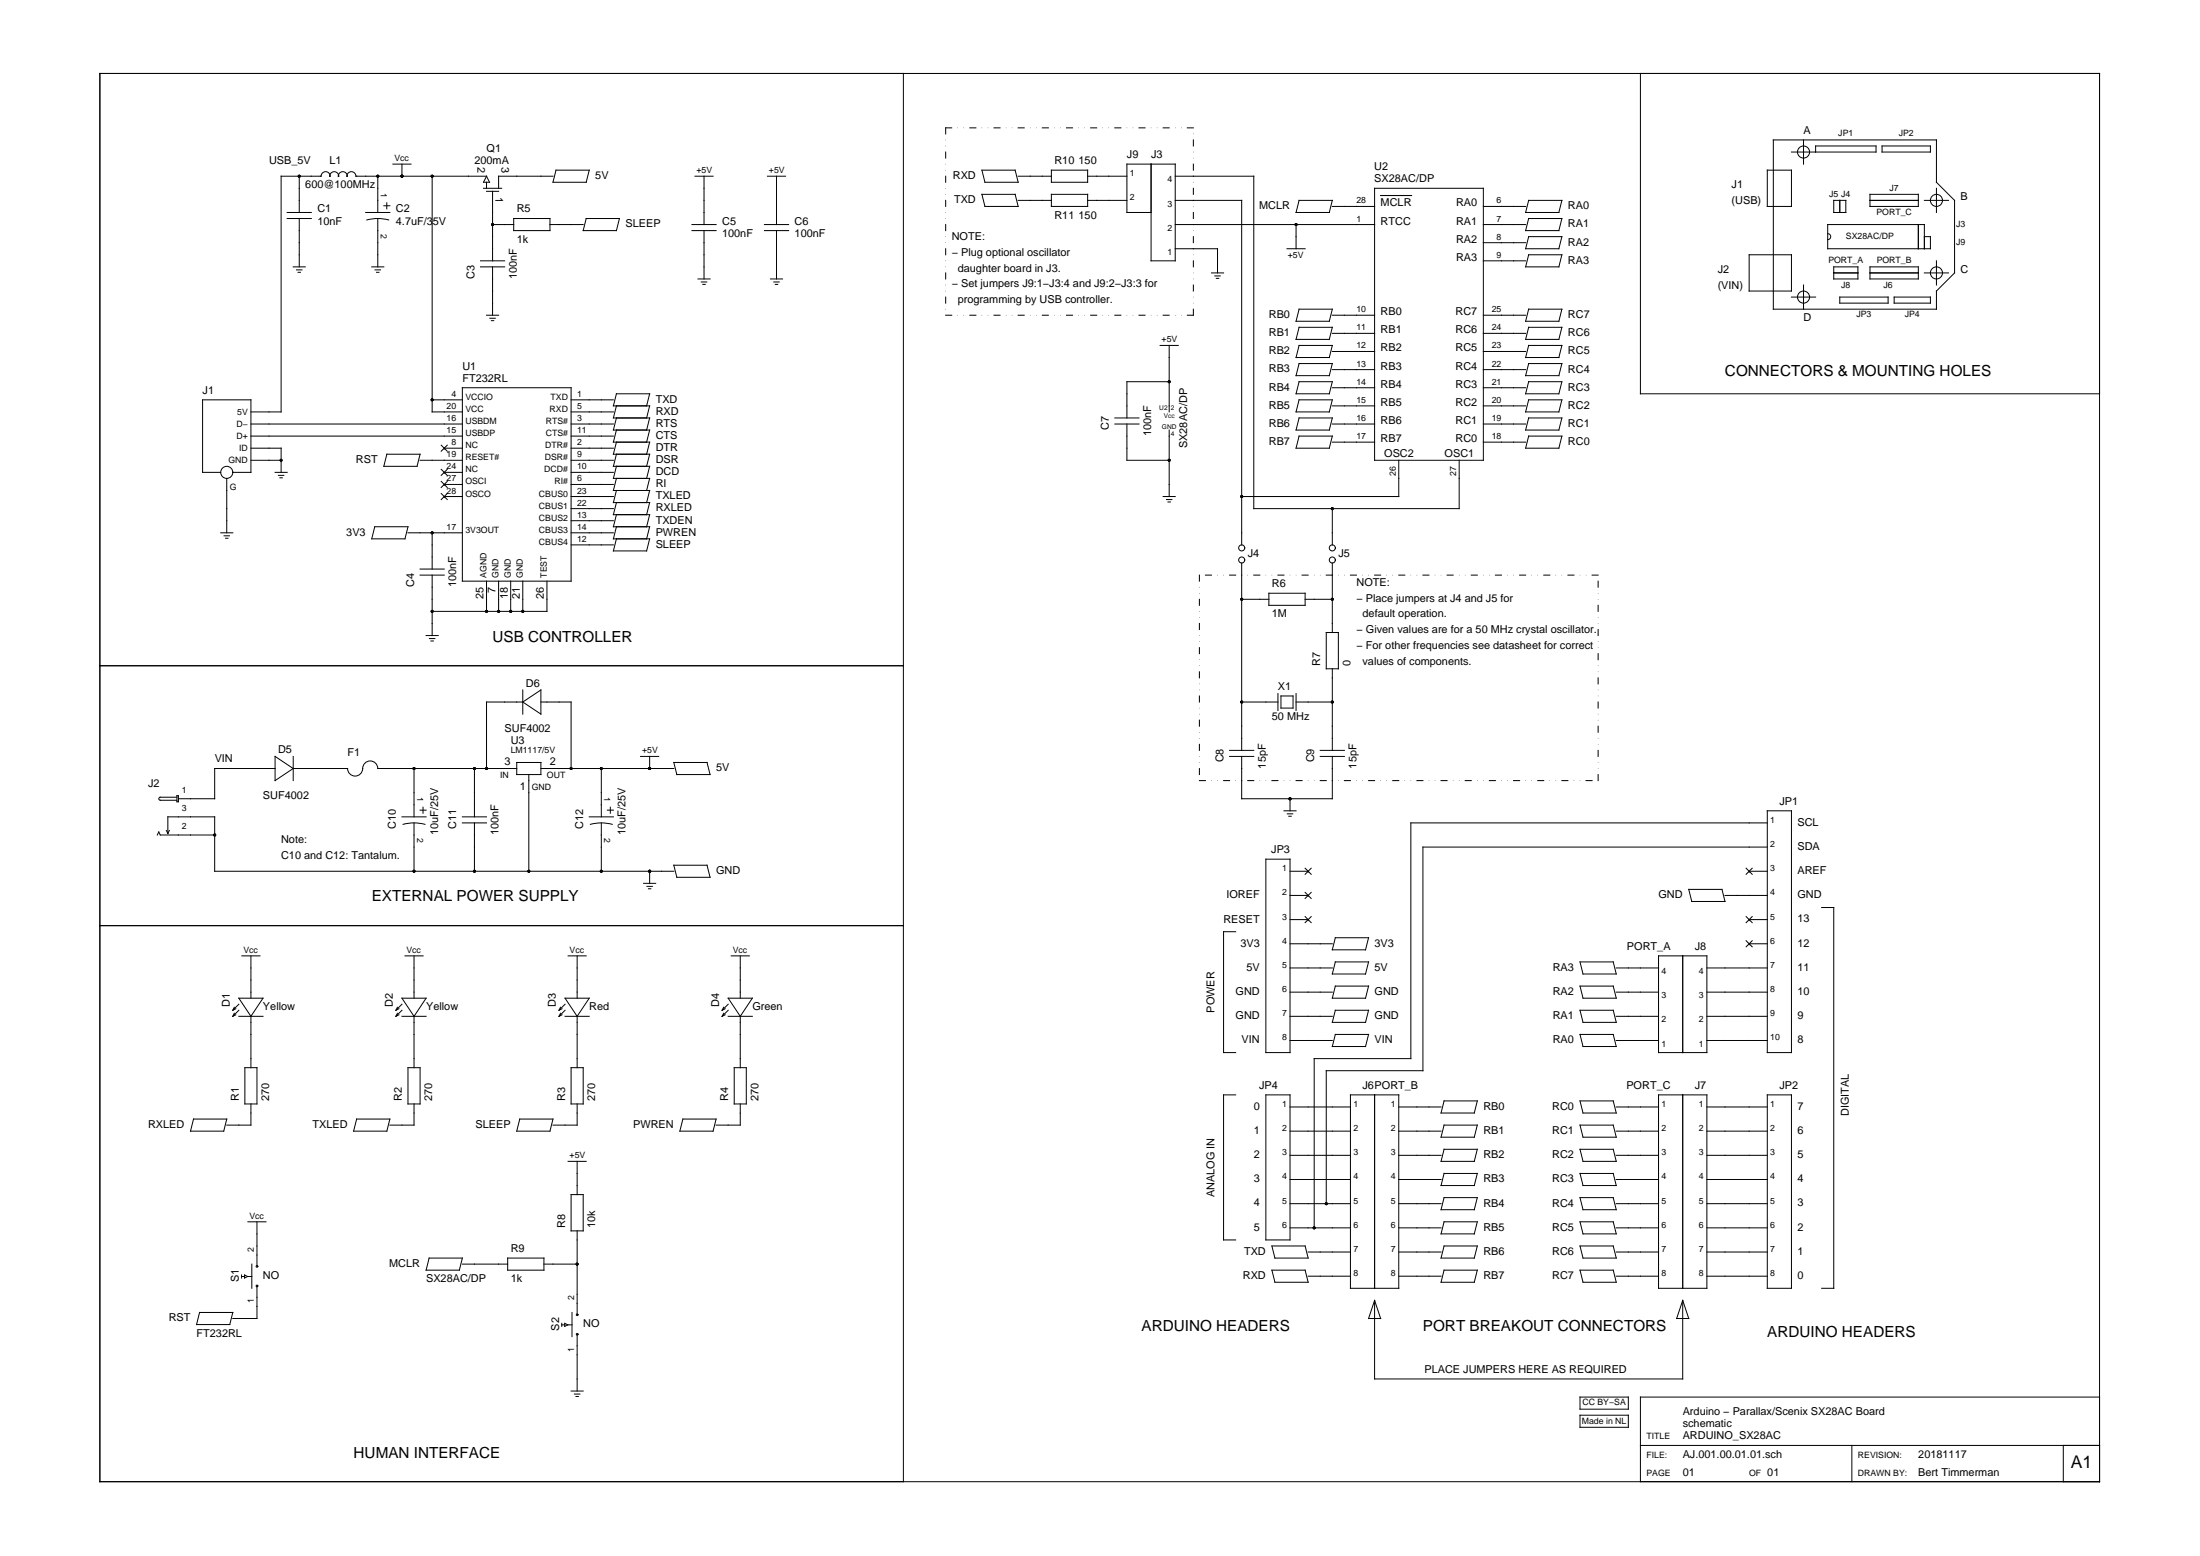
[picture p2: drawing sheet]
<svg xmlns="http://www.w3.org/2000/svg" width="420mm" height="297mm" viewBox="0 0 420 297" stroke-linecap="round" stroke-linejoin="round" font-family="sans-serif">
<g fill="none" stroke="#000" stroke-width=".19">
<path d="M19.1 14h381.9v268.9h-381.9zM172.5 14v268.9M313.3 14v61.2h87.7M57.2 33.6v7M72.1 33.6v7M73.3 39.3h1.2M73.9 38.7v1.2M75 31.3h3.5M76.8 31.3v2.3M82.5 33.6v45h5.8M92.3 35.9h3.5M92.9 33.6h-24.9a.84 .84 0 0 0-.9-.8 .84 .84 0 0 0-.8 .9 .82 .82 0 0 0-.8-.9 .82 .82 0 0 0-.9 .9 .82 .82 0 0 0-.8-.9 .82 .82 0 0 0-.8 .9 .84 .84 0 0 0-.8-.9 .84 .84 0 0 0-.9 .8h-7.6v45h-5.8"/>
<path d="M92.9 34.8v1.1M92.9 36.5h2.3M92.9 33.6l.6 1.2h-1.2zM94.1 36.5v13.3M105.6 33.6h-10.4v2.3M106.2 32.5h6.3l-.5 2.3h-6.4zM132.7 33.6h3.5M134.5 33.6v9.3M146.6 33.6h3.4M148.3 33.6v9.3M180.6 29v1.2M180.6 33.6v1.2"/>
<path d="M180.6 38.3v1.1M181.8 24.4h-1.2v1.2M185.2 24.4h1.2M187.5 37.1h6.4l.5 2.3h-6.3zM187.5 32.5h6.4l.5 2.3h-6.3zM189.8 24.4h1.2M194.4 38.3h6.4M194.4 33.6h6.4M194.4 24.4h1.2M199.1 24.4h1.1M200.8 37.1h6.9v2.3h-6.9zM200.8 32.5h6.9v2.3h-6.9z"/>
<path d="M203.7 24.4h1.1M207.7 38.3h7.5M207.7 33.6h7.5M208.3 24.4h1.1M212.9 24.4h1.2M217.5 24.4h1.2M219.8 31.3v18.5h4.6v-18.5h-9.2v9.3h4.6M222.1 24.4h1.2M224.4 33.6h15v63.5h39.3v-9.2M224.4 38.3h12.7v65.7M226.8 24.4h1.1M227.9 26.7v1.2"/>
<path d="M227.9 31.3v1.2M227.9 35.9v1.2M248.1 38.3h6.3l-.5 2.3h-6.4zM254.4 39.4h8.1M262.5 35.9h20.8v52h-20.8zM283.3 39.4h8.1M291.9 38.3h6.4l-.6 2.3h-6.3zM337.5 32.5h4.6v6.9h-4.6zM338.7 26.7h31.1v8.1l3.5 3.5v13.8l-3.5 3.5v3.4h-31.1zM342.1 29h16.2v-1.1h-11.6v1.1M344.4 26.7v4.6M350.2 38.3h2.3v2.3h-2.3z"/>
<path d="M351.4 38.3v2.3M357.1 37.1h9.3v2.3h-9.3zM357.1 38.3h9.3M359.4 27.9h9.3v1.1h-9.3zM367.5 38.3h4.6M369.8 35.9v4.7M54.8 40.6h4.7M54.8 41.7h4.7M56 50.9h2.3M56.6 51.5h1.1M56.9 52h.5M57.2 41.7v9.2"/>
<path d="M69.8 40.6h4.7M70.1 42a8.1 8.1 0 0 1 4.1 0M71 50.9h2.3M71.6 51.5h1.1M71.9 52h.5M72.1 41.7v9.2M91.8 49.8h4.6M91.8 50.9h4.6M94.1 42.9h4M94.1 50.9v9.3M98.1 41.7h6.9v2.3h-6.9zM105 42.9h6.4"/>
<path d="M112 41.7h6.3l-.6 2.3h-6.3zM132.1 42.9h4.7M132.1 44h4.7M133.3 53.3h2.3M133.9 53.8h1.1M134.2 54.3h.5M134.5 44v9.3M146 42.9h4.6M146 44h4.6M147.1 53.3h2.4M147.8 53.8h1M148.1 54.3h.4"/>
<path d="M148.3 44v9.3M180.6 42.9v1.1M180.6 47.5v1.1M180.6 52.1v1.2M180.6 56.7v1.2M224.4 42.9h38.1M224.4 47.5h8.1v4.6M227.9 59v1.2h-1.1M227.9 40.6v1.1M227.9 45.2v1.1M227.9 49.8v1.1M227.9 54.4v1.2"/>
<path d="M231.4 52.1h2.3M232 52.7h1M232.3 53.1h.5M245.8 47.5h3.5M247.5 42.9v4.6M248.1 59h6.3l-.5 2.3h-6.4zM283.3 42.9h8.1M283.3 46.3h8.1M283.3 49.8h8.1M291.9 45.2h6.4l-.6 2.3h-6.3zM291.9 41.7h6.4l-.6 2.3h-6.3zM291.9 48.6h6.4l-.6 2.3h-6.3z"/>
<path d="M291.9 59h6.4l-.6 2.3h-6.3zM334.1 48.6h8v7h-8zM342.1 56.7h4.6M344.4 54.4v4.6M349.1 44.6a.58 .58 0 0 1 .5 .6 .58 .58 0 0 1-.5 .6M350.2 52.1h4.6M350.2 50.9h4.6v2.4h-4.6zM351.4 56.7h9.2v1.2h-9.2zM357.1 52.1h9.3M357.1 50.9h9.3v2.4h-9.3zM361.7 56.7h7v1.2h-7zM366.4 42.9v4.6"/>
<path d="M367.5 45.2h1.2v2.3h-19.6v-4.6h18.4v4.6M367.5 52.1h4.6M369.8 49.8v4.6M82.5 76.3h5.8M88.3 74h20.8v36.9h-20.8zM92.9 60.2h2.3M93.6 60.8h1M93.8 61.2h.5M109.1 78.6h8M109.1 76.3h8M117.7 77.5l-.6 2.3h7l-.6 2.3M117.7 79.8l-.6 2.3h7l-.6 2.3"/>
<path d="M123.5 77.5l.6-2.3h-6.4l-.6 2.3h7l-.6 2.3M180.6 60.2h1.2M185.2 60.2h1.2M189.8 60.2h1.2M194.4 60.2h1.2M199.1 60.2h1.1M203.7 60.2h1.1M208.3 60.2h1.1M212.9 79.8h4.6M212.9 60.2h1.2M217.5 60.2h1.2M221.6 65.9h3.4"/>
<path d="M222.1 60.2h1.2M223.3 72.9h-8.1v6.9M223.3 65.9v12.7M248.1 79.8h6.3l-.5 2.3h-6.4zM248.1 65.9h6.3l-.5 2.4h-6.4zM248.1 72.9h6.3l-.5 2.3h-6.4zM248.1 76.3h6.3l-.5 2.3h-6.4zM248.1 62.5h6.3l-.5 2.3h-6.4zM248.1 69.4h6.3l-.5 2.3h-6.4zM254.4 60.2h8.1M254.4 63.6h8.1M254.4 67.1h8.1"/>
<path d="M254.4 70.6h8.1M254.4 74h8.1M254.4 77.5h8.1M283.3 60.2h8.1M283.3 63.6h8.1M283.3 67.1h8.1M283.3 70.6h8.1M283.3 74h8.1M283.3 77.5h8.1M291.9 79.8h6.4l-.6 2.3h-6.3zM291.9 65.9h6.4l-.6 2.4h-6.3zM291.9 72.9h6.4l-.6 2.3h-6.3z"/>
<path d="M291.9 76.3h6.4l-.6 2.3h-6.3zM291.9 62.5h6.4l-.6 2.3h-6.3zM291.9 69.4h6.4l-.6 2.3h-6.3zM42.2 90.2h-3.5v-13.9h9.2v13.9h-3.4M43.3 91.3v10.4M47.9 80.9h40.4M47.9 87.9h5.8M47.9 85.6h5.8v4.6M47.9 83.3h40.4M52.5 90.2h2.3M53.2 90.8h1M53.5 91.2h.4"/>
<path d="M73.9 86.7h6.3l-.6 2.3h-6.3zM80.2 87.9h8.1M84.3 85l1.1 1.1M84.3 89.6l1.1 1.2M84.3 91.9l1.1 1.2M84.3 94.2l1.1 1.2M84.8 85.6h.1M84.8 90.2h.1M84.8 92.5h.1M84.8 94.8h.1M84.8 94.8h3.5M84.8 85.6h3.5"/>
<path d="M84.8 90.2h3.5M84.8 92.5h3.5M85.4 85l-1.1 1.1M85.4 89.6l-1.1 1.2M85.4 91.9l-1.1 1.2M85.4 94.2l-1.1 1.2M109.1 80.9h8M109.1 87.9h8M109.1 94.8h8M109.1 97.1h8M109.1 85.6h8M109.1 83.3h8"/>
<path d="M109.1 90.2h8M109.1 99.4h8M109.1 92.5h8M117.7 82.1l-.6 2.3h7l-.6 2.3M117.7 98.3l-.6 2.3h7l-.6 2.3M117.7 84.4l-.6 2.3h7l-.6 2.3M117.7 86.7l-.6 2.3h7l-.6 2.3M117.7 89l-.6 2.3h7l-.6 2.3M117.7 91.3l-.6 2.3h7l-.6 2.3M117.7 93.6l-.6 2.3h7l-.6 2.4M117.7 95.9l-.6 2.4h7l-.6 2.3M212.9 80.9h4.6"/>
<path d="M215.2 80.9v7h8.1M222.1 94.8h2.3M222.8 95.4h1M223.1 95.8h.4M223.3 82.1v12.7M248.1 83.3h6.3l-.5 2.3h-6.4zM254.4 80.9h8.1M254.4 84.4h8.1M254.4 97.1v6.9M267.1 87.9v6.9h-30M283.3 80.9h8.1M283.3 84.4h8.1"/>
<path d="M291.9 83.3h6.4l-.6 2.3h-6.3zM42.2 101.7h2.3M42.8 102.3h1M43.1 102.7h.4M71.6 100.6h6.3l-.6 2.3h-6.3zM77.9 101.7h10.4M80.2 109.8h4.6M80.2 108.6h4.6M82.5 101.7v6.9M82.5 109.8v11.5M92.9 110.9v5.8M95.2 110.9v5.8"/>
<path d="M97.5 110.9v5.8M99.8 110.9v5.8M104.5 110.9v5.8h-22M109.1 101.7h8M109.1 104h8M117.7 100.6l-.6 2.3h7l-.6 2.3h-6.4l.6-2.3M229.1 109.8v1.1M229.1 114.4v1.2M229.1 119v1.2M230.2 109.8h1.2M234.8 109.8h1.2M237.1 107.5v35.7"/>
<path d="M237.1 114.4h5.2M239.4 109.8h1.2M242.3 113.2h7v2.4h-7zM244.1 109.8h1.1M248.7 109.8h1.1M249.3 114.4h5.1M253.3 109.8h1.1M254.4 107.5v13.2M257.9 109.8h1.2M262.5 109.8h1.2M267.1 109.8h1.2M271.8 109.8h1.1"/>
<path d="M276.4 109.8h1.1M281 109.8h1.1M285.6 109.8h1.2M290.2 109.8h1.2M294.8 109.8h1.2M299.4 109.8h1.2M304.1 109.8h1.1M305.2 110.9v1.2M305.2 115.6v1.1M19.1 127.1h153.4M81.4 121.3h2.3M82 121.9h1.1"/>
<path d="M82.3 122.4h.5M99.8 134h-6.9v12.7M99.8 131.7v4.6M99.8 134l3.5-2.3v4.6zM103.3 134h5.8v12.7M229.1 123.6v1.2M229.1 128.2v1.2M229.1 132.9v1.1M229.1 137.5v1.1M237.1 134h7M244.1 132.4v3.2M244.6 132.9h2.3v2.3h-2.3z"/>
<path d="M247.5 132.4v3.2M247.5 134h6.9M253.3 120.7h2.3v7h-2.3zM254.4 127.7v15.5M305.2 120.2v1.1M305.2 124.8v1.1M305.2 129.4v1.2M305.2 134v1.2M305.2 138.6v1.2M30 159.4l.3-.6 .3 .6h10.4M31.8 158.5l.3 .6M32.1 159.1v-3.2h8.9v10.4h87.7"/>
<path d="M32.3 158.5l-.2 .6M33.8 152.2h-3.2a.29 .29 0 0 0-.3 .3 .29 .29 0 0 0 .3 .3h3.2M33.8 151.9h.3v1.2h-.3zM52.5 146.7h-11.5v5.8h-6.9M52.5 144.4l3.5 2.3-3.5 2.3zM56 146.7h10.4a1.44 1.44 0 0 0 1.4 1.5 1.44 1.44 0 0 0 1.5-1.5 1.44 1.44 0 0 1 1.4-1.4 1.44 1.44 0 0 1 1.4 1.4h26.6M56 144.4v4.6M76.8 155.9h4.6M77 157.4a8.1 8.1 0 0 1 4.2 0M79.1 146.7v9.2M79.1 157.1v9.2M80.2 154.7h1.2"/>
<path d="M80.8 154.1v1.1M88.3 155.9h4.6M88.3 157.1h4.6M90.6 146.7v9.2M90.6 157.1v9.2M98.7 145.6h4.6v2.3h-4.6zM101 147.9v18.4M103.3 146.7h25.4M112.5 155.9h4.6M112.7 157.4a8.1 8.1 0 0 1 4.2 0M114.8 146.7v9.2M114.8 157.1v9.2"/>
<path d="M116 154.7h1.1M116.6 154.1v1.1M122.3 144.4h3.5M124.1 144.4v2.3M128.7 145.6h6.3l.6 2.3h-6.3zM229.1 149h1.1M229.1 142.1v1.1M229.1 146.7v1.2M233.7 149h1.1M234.8 144.4h4.6M234.8 143.2h4.6M237.1 144.4v8.1h17.3v-8.1"/>
<path d="M238.3 149h1.1M242.9 149h1.2M245.2 154.8h2.3M245.9 155.4h1M246.1 155.8h.5M246.4 152.5v2.3M247.5 149h1.2M252.1 144.4h4.7M252.1 143.2h4.7M252.1 149h1.2M256.8 149h1.1M261.4 149h1.1"/>
<path d="M266 149h1.1M270.6 149h1.2M275.2 149h1.2M279.8 149h1.2M284.4 149h1.2M289.1 149h1.1M293.7 149h1.1M298.3 149h1.1M302.9 149h1.2M305.2 143.2v1.2M305.2 147.9v1.1M337.5 154.8h4.6v46.1h-4.6z"/>
<path d="M337.5 157.1h-68.1v45h-18.4v32.3M19.1 176.7h153.4M122.9 168.6h2.3M123.5 169.2h1.1M123.8 169.7h.5M124.1 166.3v2.3M128.7 165.2h6.3l.6 2.3h-6.3zM236 177.9h-2.3v23h2.3M241.8 164h4.6v36.9h-4.6zM246.4 166.3h3.4M246.4 170.9h3.4M246.4 175.6h3.4"/>
<path d="M249.3 165.7l1.1 1.2M249.3 170.4l1.1 1.1M249.3 175l1.1 1.1M249.8 166.3h.1M249.8 170.9h.1M249.8 175.6h.1M250.4 165.7l-1.1 1.2M250.4 170.4l-1.1 1.1M250.4 175l-1.1 1.1M255 179h6.4l-.6 2.3h-6.4zM322.5 169.8h6.4l.5 2.3h-6.3zM329.4 170.9h8.1"/>
<path d="M333.5 165.7l1.1 1.2M333.5 175l1.1 1.1M333.5 179.6l1.1 1.1M334.1 166.3h.1M334.1 175.6h.1M334.1 166.3h3.4M334.1 175.6h3.4M334.6 165.7l-1.1 1.2M334.6 175l-1.1 1.1M334.6 179.6l-1.1 1.1M337.5 161.7h-65.7v42.7h-18.5v25.4M347.9 173.2h2.3v72.7h-2.3"/>
<path d="M44.7 193.4l-.2 .6M44.7 192.3l-.2 .6M45 193.7l-.5 .3M45 192.6l-.5 .3M45.6 190.6h4.6l-2.3 3.4zM45.6 194h4.6M45.6 191.7l-1.1 1.2M45.6 192.9l-1.1 1.1M46.2 182.5h3.5M47.9 182.5v8.1M47.9 194v9.8M75.9 193.4l-.3 .6"/>
<path d="M75.9 192.3l-.3 .6M76.2 193.7l-.6 .3M76.2 192.6l-.6 .3M76.8 190.6h4.6l-2.3 3.4zM76.8 194h4.6M76.8 191.7l-1.2 1.2M76.8 192.9l-1.2 1.1M77.3 182.5h3.5M79.1 182.5v8.1M79.1 194v9.8M107.1 193.4l-.3 .6M107.1 192.3l-.3 .6"/>
<path d="M107.3 193.7l-.5 .3M107.3 192.6l-.5 .3M107.9 190.6h4.6l-2.3 3.4zM107.9 194h4.6M107.9 191.7l-1.1 1.2M107.9 192.9l-1.1 1.1M108.5 182.5h3.5M110.2 182.5v8.1M110.2 194v9.8M138.2 193.4l-.3 .6M138.2 192.3l-.3 .6M138.5 193.7l-.6 .3"/>
<path d="M138.5 192.6l-.6 .3M139.1 190.6h4.6l-2.3 3.4zM139.1 194h4.6M139.1 191.7l-1.2 1.2M139.1 192.9l-1.2 1.1M139.6 182.5h3.5M141.4 182.5v8.1M141.4 194v9.8M246.4 194h8M246.4 180.2h8M246.4 184.8h8M246.4 189.4h8"/>
<path d="M246.4 198.6h8M255 188.2h6.4l-.6 2.4h-6.4zM255 192.9h6.4l-.6 2.3h-6.4zM255 197.5h6.4l-.6 2.3h-6.4zM255 183.6h6.4l-.6 2.3h-6.4zM301.8 188.2h6.3l.6 2.4h-6.4zM301.8 192.9h6.3l.6 2.3h-6.4zM301.8 197.5h6.3l.6 2.3h-6.4zM301.8 183.6h6.3l.6 2.3h-6.4zM308.7 194h8.1M308.7 184.8h8.1M308.7 189.4h8.1"/>
<path d="M308.7 198.6h8.1M316.8 182.5h9.2v18.4h-9.2zM321.4 182.5v18.4M326 194h11.5M326 184.8h11.5M326 189.4h11.5M326 198.6h11.5M334.1 180.2h.1M334.1 180.2h3.4M37 213.6h6.3l-.6 2.3h-6.3zM46.8 203.8h2.3v6.9h-2.3zM47.9 210.7v4.1h-4.6"/>
<path d="M68.1 213.6h6.4l-.6 2.3h-6.4zM77.9 203.8h2.3v6.9h-2.3zM79.1 210.7v4.1h-4.6M99.3 213.6h6.3l-.6 2.3h-6.3zM109.1 203.8h2.3v6.9h-2.3zM110.2 210.7v4.1h-4.6M130.4 213.6h6.4l-.6 2.3h-6.4zM140.2 203.8h2.3v6.9h-2.3zM141.4 210.7v4.1h-4.6M236 209h-2.3v27.7h2.3M241.8 209h4.6v27.7h-4.6zM246.4 215.9h11.5"/>
<path d="M246.4 211.3h11.5M257.9 209h9.2v36.9h-9.2zM262.5 209v36.9M267.1 215.9h8.1M267.1 211.3h8.1M275.8 219.4h6.3l-.5 2.3h-6.4zM275.8 214.8h6.3l-.5 2.3h-6.4zM275.8 210.2h6.3l-.5 2.3h-6.4zM301.8 219.4h6.3l.6 2.3h-6.4zM301.8 214.8h6.3l.6 2.3h-6.4zM301.8 210.2h6.3l.6 2.3h-6.4zM308.7 215.9h8.1"/>
<path d="M308.7 211.3h8.1M316.8 209h9.2v36.9h-9.2zM321.4 209v36.9M326 215.9h11.5M326 211.3h11.5M337.5 209h4.6v36.9h-4.6zM47.3 233.2h3.5M49.1 233.2v8.4M108.5 221.7h3.5M109.1 228.1h2.3v6.9h-2.3zM110.2 221.7v6.4M110.2 235v15.8"/>
<path d="M242.9 237.9h6.4l.5 2.3h-6.3zM246.4 220.6h11.5M246.4 225.2h11.5M246.4 229.8h11.5M246.4 234.4h11.5M249.8 239h8.1M267.1 220.6h8.1M267.1 225.2h8.1M267.1 229.8h8.1M267.1 234.4h8.1M267.1 239h8.1M275.8 233.2h6.3l-.5 2.3h-6.4z"/>
<path d="M275.8 224h6.3l-.5 2.3h-6.4zM275.8 237.9h6.3l-.5 2.3h-6.4zM275.8 228.6h6.3l-.5 2.3h-6.4zM301.8 233.2h6.3l.6 2.3h-6.4zM301.8 224h6.3l.6 2.3h-6.4zM301.8 237.9h6.3l.6 2.3h-6.4zM301.8 228.6h6.3l.6 2.3h-6.4zM308.7 220.6h8.1M308.7 225.2h8.1M308.7 229.8h8.1M308.7 234.4h8.1M308.7 239h8.1"/>
<path d="M326 220.6h11.5M326 225.2h11.5M326 229.8h11.5M326 234.4h11.5M326 239h11.5M38.1 250.5h6.4l-.6 2.4h-6.4zM46.1 243.4v.6M46.1 243.7h.6M46.7 243.4l.6 .3-.6 .3zM47.3 243.7h.8M48.1 241.3v4.6M49.1 245.6v6.1h-4.6"/>
<path d="M82 240.2h6.3l-.6 2.3h-6.3zM88.3 241.3h8.7M97 240.2h6.9v2.3h-6.9zM103.9 241.3h6.3M107.3 252.6v.6M107.3 252.9h.6M107.9 252.6l.5 .3-.5 .3zM108.4 252.9h.8M109.2 250.5v4.7M110.2 254.9v10.6M242.9 242.5h6.4l.5 2.3h-6.3zM249.8 243.6h8.1"/>
<path d="M262.5 248.2v15h58.9v-15M262.5 248.2l1.2 3.5h-2.3zM267.1 243.6h8.1M275.8 242.5h6.3l-.5 2.3h-6.4zM301.8 242.5h6.3l.6 2.3h-6.4zM308.7 243.6h8.1M321.4 248.2l1.1 3.5h-2.3zM326 243.6h11.5M109.1 265.5h2.3M109.7 266.1h1M110 266.6h.5M301.8 266.7h9.2v2.3h-9.2z"/>
<path d="M301.8 270.2h9.2v2.3h-9.2zM313.3 275.9h87.7M353.7 275.9v7M394.1 275.9v7M401 266.7h-87.7v16.2"/>
<circle cx="344.4" cy="29" r="1.15"/>
<circle cx="369.8" cy="38.3" r="1.15"/>
<circle cx="344.4" cy="56.7" r="1.15"/>
<circle cx="369.8" cy="52.1" r="1.15"/>
<circle cx="43.3" cy="90.2" r="1.15"/>
<circle cx="237.1" cy="106.9" r=".58"/>
<circle cx="237.1" cy="104.6" r=".58"/>
<circle cx="254.4" cy="106.9" r=".58"/>
<circle cx="254.4" cy="104.6" r=".58"/>
<circle cx="49.1" cy="245.5" r=".16"/>
<circle cx="49.1" cy="241.8" r=".16"/>
<circle cx="110.2" cy="254.7" r=".16"/>
<circle cx="110.2" cy="251" r=".16"/>
</g>
<path d="M263.7 37.3h5.9" fill="none" stroke="#000" stroke-width=".21"/>
<g fill="#000">
<circle cx="57.1" cy="33.6" r=".29"/>
<circle cx="72.1" cy="33.6" r=".29"/>
<circle cx="76.8" cy="33.6" r=".29"/>
<circle cx="82.5" cy="33.6" r=".29"/>
<circle cx="180.6" cy="35.9" r=".06"/>
<circle cx="180.6" cy="32.5" r=".06"/>
<circle cx="180.6" cy="26.7" r=".06"/>
<circle cx="180.6" cy="27.9" r=".06"/>
<circle cx="180.6" cy="31.3" r=".06"/>
<circle cx="180.6" cy="37.1" r=".06"/>
<circle cx="182.9" cy="24.4" r=".06"/>
<circle cx="184.1" cy="24.4" r=".06"/>
<circle cx="187.5" cy="24.4" r=".06"/>
<circle cx="188.7" cy="24.4" r=".06"/>
<circle cx="192.1" cy="24.4" r=".06"/>
<circle cx="193.3" cy="24.4" r=".06"/>
<circle cx="196.8" cy="24.4" r=".06"/>
<circle cx="197.9" cy="24.4" r=".06"/>
<circle cx="201.4" cy="24.4" r=".06"/>
<circle cx="202.5" cy="24.4" r=".06"/>
<circle cx="206" cy="24.4" r=".06"/>
<circle cx="207.1" cy="24.4" r=".06"/>
<circle cx="210.6" cy="24.4" r=".06"/>
<circle cx="211.8" cy="24.4" r=".06"/>
<circle cx="215.2" cy="24.4" r=".06"/>
<circle cx="216.4" cy="24.4" r=".06"/>
<circle cx="219.8" cy="24.4" r=".06"/>
<circle cx="221" cy="24.4" r=".06"/>
<circle cx="224.4" cy="24.4" r=".06"/>
<circle cx="225.6" cy="24.4" r=".06"/>
<circle cx="227.9" cy="29" r=".06"/>
<circle cx="227.9" cy="34.8" r=".06"/>
<circle cx="227.9" cy="38.3" r=".06"/>
<circle cx="227.9" cy="30.2" r=".06"/>
<circle cx="227.9" cy="33.6" r=".06"/>
<circle cx="227.9" cy="25.6" r=".06"/>
<circle cx="227.9" cy="39.4" r=".06"/>
<circle cx="94.1" cy="42.9" r=".29"/>
<circle cx="180.6" cy="49.8" r=".06"/>
<circle cx="180.6" cy="50.9" r=".06"/>
<circle cx="180.6" cy="40.6" r=".06"/>
<circle cx="180.6" cy="45.2" r=".06"/>
<circle cx="180.6" cy="55.6" r=".06"/>
<circle cx="180.6" cy="41.7" r=".06"/>
<circle cx="180.6" cy="46.3" r=".06"/>
<circle cx="180.6" cy="59" r=".06"/>
<circle cx="180.6" cy="54.4" r=".06"/>
<circle cx="227.9" cy="53.3" r=".06"/>
<circle cx="227.9" cy="57.9" r=".06"/>
<circle cx="227.9" cy="47.5" r=".06"/>
<circle cx="227.9" cy="42.9" r=".06"/>
<circle cx="227.9" cy="56.7" r=".06"/>
<circle cx="227.9" cy="44" r=".06"/>
<circle cx="227.9" cy="48.6" r=".06"/>
<circle cx="227.9" cy="52.1" r=".06"/>
<circle cx="247.5" cy="42.9" r=".29"/>
<circle cx="82.5" cy="76.3" r=".29"/>
<circle cx="182.9" cy="60.2" r=".06"/>
<circle cx="184.1" cy="60.2" r=".06"/>
<circle cx="187.5" cy="60.2" r=".06"/>
<circle cx="188.7" cy="60.2" r=".06"/>
<circle cx="192.1" cy="60.2" r=".06"/>
<circle cx="193.3" cy="60.2" r=".06"/>
<circle cx="196.8" cy="60.2" r=".06"/>
<circle cx="197.9" cy="60.2" r=".06"/>
<circle cx="201.4" cy="60.2" r=".06"/>
<circle cx="202.5" cy="60.2" r=".06"/>
<circle cx="206" cy="60.2" r=".06"/>
<circle cx="207.1" cy="60.2" r=".06"/>
<circle cx="210.6" cy="60.2" r=".06"/>
<circle cx="211.8" cy="60.2" r=".06"/>
<circle cx="215.2" cy="60.2" r=".06"/>
<circle cx="216.4" cy="60.2" r=".06"/>
<circle cx="219.8" cy="60.2" r=".06"/>
<circle cx="221" cy="60.2" r=".06"/>
<circle cx="223.3" cy="72.9" r=".29"/>
<circle cx="224.4" cy="60.2" r=".06"/>
<circle cx="225.6" cy="60.2" r=".06"/>
<circle cx="53.7" cy="87.9" r=".29"/>
<circle cx="223.3" cy="87.9" r=".29"/>
<circle cx="237.1" cy="94.8" r=".29"/>
<circle cx="254.4" cy="97.1" r=".29"/>
<circle cx="82.5" cy="101.7" r=".29"/>
<circle cx="82.5" cy="116.7" r=".29"/>
<circle cx="92.9" cy="116.7" r=".29"/>
<circle cx="95.2" cy="116.7" r=".29"/>
<circle cx="97.5" cy="116.7" r=".29"/>
<circle cx="99.8" cy="116.7" r=".29"/>
<circle cx="229.1" cy="116.7" r=".06"/>
<circle cx="229.1" cy="117.9" r=".06"/>
<circle cx="229.1" cy="112.1" r=".06"/>
<circle cx="229.1" cy="113.2" r=".06"/>
<circle cx="232.5" cy="109.8" r=".06"/>
<circle cx="233.7" cy="109.8" r=".06"/>
<circle cx="237.1" cy="114.4" r=".29"/>
<circle cx="237.1" cy="109.8" r=".06"/>
<circle cx="238.3" cy="109.8" r=".06"/>
<circle cx="241.8" cy="109.8" r=".06"/>
<circle cx="242.9" cy="109.8" r=".06"/>
<circle cx="246.4" cy="109.8" r=".06"/>
<circle cx="247.5" cy="109.8" r=".06"/>
<circle cx="251" cy="109.8" r=".06"/>
<circle cx="252.1" cy="109.8" r=".06"/>
<circle cx="254.4" cy="114.4" r=".29"/>
<circle cx="255.6" cy="109.8" r=".06"/>
<circle cx="256.8" cy="109.8" r=".06"/>
<circle cx="260.2" cy="109.8" r=".06"/>
<circle cx="261.4" cy="109.8" r=".06"/>
<circle cx="264.8" cy="109.8" r=".06"/>
<circle cx="266" cy="109.8" r=".06"/>
<circle cx="269.4" cy="109.8" r=".06"/>
<circle cx="270.6" cy="109.8" r=".06"/>
<circle cx="274.1" cy="109.8" r=".06"/>
<circle cx="275.2" cy="109.8" r=".06"/>
<circle cx="278.7" cy="109.8" r=".06"/>
<circle cx="279.8" cy="109.8" r=".06"/>
<circle cx="283.3" cy="109.8" r=".06"/>
<circle cx="284.4" cy="109.8" r=".06"/>
<circle cx="287.9" cy="109.8" r=".06"/>
<circle cx="289.1" cy="109.8" r=".06"/>
<circle cx="292.5" cy="109.8" r=".06"/>
<circle cx="293.7" cy="109.8" r=".06"/>
<circle cx="297.1" cy="109.8" r=".06"/>
<circle cx="298.3" cy="109.8" r=".06"/>
<circle cx="301.8" cy="109.8" r=".06"/>
<circle cx="302.9" cy="109.8" r=".06"/>
<circle cx="305.2" cy="117.9" r=".06"/>
<circle cx="305.2" cy="114.4" r=".06"/>
<circle cx="305.2" cy="113.2" r=".06"/>
<circle cx="305.2" cy="119" r=".06"/>
<circle cx="229.1" cy="131.7" r=".06"/>
<circle cx="229.1" cy="135.2" r=".06"/>
<circle cx="229.1" cy="122.5" r=".06"/>
<circle cx="229.1" cy="127.1" r=".06"/>
<circle cx="229.1" cy="139.8" r=".06"/>
<circle cx="229.1" cy="130.6" r=".06"/>
<circle cx="229.1" cy="125.9" r=".06"/>
<circle cx="229.1" cy="136.3" r=".06"/>
<circle cx="229.1" cy="121.3" r=".06"/>
<circle cx="237.1" cy="134" r=".29"/>
<circle cx="254.4" cy="134" r=".29"/>
<circle cx="305.2" cy="131.7" r=".06"/>
<circle cx="305.2" cy="122.5" r=".06"/>
<circle cx="305.2" cy="137.5" r=".06"/>
<circle cx="305.2" cy="132.9" r=".06"/>
<circle cx="305.2" cy="127.1" r=".06"/>
<circle cx="305.2" cy="128.2" r=".06"/>
<circle cx="305.2" cy="123.6" r=".06"/>
<circle cx="305.2" cy="136.3" r=".06"/>
<circle cx="41" cy="159.4" r=".29"/>
<circle cx="79.1" cy="146.7" r=".29"/>
<circle cx="90.6" cy="146.7" r=".29"/>
<circle cx="92.9" cy="146.7" r=".29"/>
<circle cx="109.1" cy="146.7" r=".29"/>
<circle cx="114.8" cy="146.7" r=".29"/>
<circle cx="124.1" cy="146.7" r=".29"/>
<circle cx="229.1" cy="144.4" r=".06"/>
<circle cx="229.1" cy="145.6" r=".06"/>
<circle cx="229.1" cy="140.9" r=".06"/>
<circle cx="231.4" cy="149" r=".06"/>
<circle cx="232.5" cy="149" r=".06"/>
<circle cx="236" cy="149" r=".06"/>
<circle cx="237.1" cy="149" r=".06"/>
<circle cx="240.6" cy="149" r=".06"/>
<circle cx="241.8" cy="149" r=".06"/>
<circle cx="245.2" cy="149" r=".06"/>
<circle cx="246.4" cy="152.5" r=".29"/>
<circle cx="246.4" cy="149" r=".06"/>
<circle cx="249.8" cy="149" r=".06"/>
<circle cx="251" cy="149" r=".06"/>
<circle cx="254.4" cy="149" r=".06"/>
<circle cx="255.6" cy="149" r=".06"/>
<circle cx="259.1" cy="149" r=".06"/>
<circle cx="260.2" cy="149" r=".06"/>
<circle cx="263.7" cy="149" r=".06"/>
<circle cx="264.8" cy="149" r=".06"/>
<circle cx="268.3" cy="149" r=".06"/>
<circle cx="269.4" cy="149" r=".06"/>
<circle cx="272.9" cy="149" r=".06"/>
<circle cx="274.1" cy="149" r=".06"/>
<circle cx="277.5" cy="149" r=".06"/>
<circle cx="278.7" cy="149" r=".06"/>
<circle cx="282.1" cy="149" r=".06"/>
<circle cx="283.3" cy="149" r=".06"/>
<circle cx="286.8" cy="149" r=".06"/>
<circle cx="287.9" cy="149" r=".06"/>
<circle cx="291.4" cy="149" r=".06"/>
<circle cx="292.5" cy="149" r=".06"/>
<circle cx="296" cy="149" r=".06"/>
<circle cx="297.1" cy="149" r=".06"/>
<circle cx="300.6" cy="149" r=".06"/>
<circle cx="301.8" cy="149" r=".06"/>
<circle cx="305.2" cy="142.1" r=".06"/>
<circle cx="305.2" cy="140.9" r=".06"/>
<circle cx="305.2" cy="145.6" r=".06"/>
<circle cx="305.2" cy="146.7" r=".06"/>
<circle cx="79.1" cy="166.3" r=".29"/>
<circle cx="90.6" cy="166.3" r=".29"/>
<circle cx="101" cy="166.3" r=".29"/>
<circle cx="114.8" cy="166.3" r=".29"/>
<circle cx="124.1" cy="166.3" r=".29"/>
<circle cx="251" cy="234.4" r=".29"/>
<circle cx="253.3" cy="229.8" r=".29"/>
<circle cx="110.2" cy="241.3" r=".29"/>
</g>
<text font-size="3.3" x="395.5" y="280.3">A1</text>
<g font-size="2.9">
<text x="329.4" y="71.7">CONNECTORS &amp; MOUNTING HOLES</text>
<text x="94.1" y="122.5">USB CONTROLLER</text>
<text x="71" y="172.1">EXTERNAL POWER SUPPLY</text>
<text x="218" y="254">ARDUINO HEADERS</text>
<text x="271.8" y="254">PORT BREAKOUT CONNECTORS</text>
<text x="337.5" y="255.2">ARDUINO HEADERS</text>
<text x="67.5" y="278.2">HUMAN INTERFACE</text>
</g>
<g font-size="2.1">
<text x="92.9" y="29">Q1</text>
<text x="344.4" y="25.6">A</text>
<text x="51.4" y="31.3">USB_5V</text>
<text x="58.3" y="35.9">600@100MHz</text>
<text x="62.9" y="31.3">L1</text>
<text x="90.6" y="31.3">200mA</text>
<text x="91.2" y="31.9" transform="rotate(90 91.2 31.9)">2</text>
<text x="95.8" y="31.9" transform="rotate(90 95.8 31.9)">3</text>
<text x="113.7" y="34.2">5V</text>
<text x="182" y="34.2">RXD</text>
<text x="201.4" y="31.3">R10 150</text>
<text x="215.2" y="30.2">J9</text>
<text x="219.8" y="30.2">J3</text>
<text x="262.5" y="32.5">U2</text>
<text x="262.5" y="34.8">SX28AC/DP</text>
<text x="330.7" y="35.9">J1</text>
<text x="60.6" y="40.6">C1</text>
<text x="75.6" y="40.6">C2</text>
<text x="94.6" y="37.7" transform="rotate(90 94.6 37.7)">1</text>
<text x="98.7" y="40.6">R5</text>
<text x="182.2" y="38.8">TXD</text>
<text x="201.4" y="41.7">R11 150</text>
<text x="240.5" y="40">MCLR</text>
<text x="263.7" y="39.4">MCLR</text>
<text x="278.1" y="39.4">RA0</text>
<text x="299.4" y="40">RA0</text>
<text x="330.7" y="38.9">(USB)</text>
<text x="374.4" y="38.3">B</text>
<text x="60.6" y="42.9">10nF</text>
<text x="75.6" y="42.9">4.7uF/35V</text>
<text x="98.7" y="46.3">1k</text>
<text x="119.5" y="43.4">SLEEP</text>
<text x="137.9" y="42.9">C5</text>
<text x="137.9" y="45.2">100nF</text>
<text x="151.8" y="42.9">C6</text>
<text x="151.8" y="45.2">100nF</text>
<text x="181.8" y="45.9">NOTE:</text>
<text x="263.7" y="42.9">RTCC</text>
<text x="278.1" y="42.9">RA1</text>
<text x="278.1" y="46.3">RA2</text>
<text x="299.4" y="43.4">RA1</text>
<text x="299.4" y="46.9">RA2</text>
<text x="90.6" y="53.3" transform="rotate(-90 90.6 53.3)">C3</text>
<text x="98.7" y="53.3" transform="rotate(-90 98.7 53.3)">100nF</text>
<text x="181.8" y="48.9">− Plug optional oscillator</text>
<text x="182.9" y="51.9">daughter board in J3.</text>
<text x="278.1" y="49.8">RA3</text>
<text x="299.4" y="50.3">RA3</text>
<text x="328" y="52.1">J2</text>
<text x="374.4" y="52.1">C</text>
<text x="181.8" y="54.9">− Set jumpers J9:1−J3:4 and J9:2−J3:3 for</text>
<text x="182.9" y="57.9">programming by USB controller.</text>
<text x="328" y="55.1">(VIN)</text>
<text x="242.3" y="64.2">RB1</text>
<text x="242.3" y="60.7">RB0</text>
<text x="263.7" y="60.2">RB0</text>
<text x="263.7" y="63.6">RB1</text>
<text x="278" y="60.2">RC7</text>
<text x="278" y="63.6">RC6</text>
<text x="299.4" y="60.7">RC7</text>
<text x="299.4" y="64.2">RC6</text>
<text x="344.4" y="61.3">D</text>
<text x="88.3" y="70.6">U1</text>
<text x="242.3" y="71.1">RB3</text>
<text x="242.3" y="67.6">RB2</text>
<text x="263.7" y="67.1">RB2</text>
<text x="263.7" y="70.6">RB3</text>
<text x="278" y="67.1">RC5</text>
<text x="278" y="70.6">RC4</text>
<text x="299.4" y="67.6">RC5</text>
<text x="299.4" y="71.1">RC4</text>
<text x="38.7" y="75.2">J1</text>
<text x="88.3" y="72.9">FT232RL</text>
<text x="125.2" y="76.9">TXD</text>
<text x="242.3" y="74.6">RB4</text>
<text x="263.7" y="74">RB4</text>
<text x="263.7" y="77.5">RB5</text>
<text x="278" y="74">RC3</text>
<text x="278" y="77.5">RC2</text>
<text x="299.4" y="74.6">RC3</text>
<text x="125.2" y="79.2">RXD</text>
<text x="125.2" y="81.5">RTS</text>
<text x="125.2" y="83.8">CTS</text>
<text x="211.8" y="82.1" transform="rotate(-90 211.8 82.1)">C7</text>
<text x="219.8" y="83.3" transform="rotate(-90 219.8 83.3)">100nF</text>
<text x="242.3" y="81.5">RB6</text>
<text x="242.3" y="78">RB5</text>
<text x="263.7" y="80.9">RB6</text>
<text x="278" y="80.9">RC1</text>
<text x="299.4" y="78">RC2</text>
<text x="299.4" y="81.5">RC1</text>
<text x="68" y="88.4">RST</text>
<text x="125.2" y="86.1">DTR</text>
<text x="125.2" y="88.4">DSR</text>
<text x="226.8" y="85.6" transform="rotate(-90 226.8 85.6)">SX28AC/DP</text>
<text x="242.3" y="84.9">RB7</text>
<text x="263.7" y="84.4">RB7</text>
<text x="264.4" y="87.3">OSC2</text>
<text x="275.9" y="87.3">OSC1</text>
<text x="278" y="84.4">RC0</text>
<text x="299.4" y="85">RC0</text>
<text x="125.2" y="90.7">DCD</text>
<text x="125.2" y="93">RI</text>
<text x="125.2" y="95.3">TXLED</text>
<text x="125.2" y="97.6">RXLED</text>
<text x="125.2" y="99.9">TXDEN</text>
<text x="66.1" y="102.3">3V3</text>
<text x="125.2" y="104.6">SLEEP</text>
<text x="125.2" y="102.3">PWREN</text>
<text x="238.3" y="106.3">J4</text>
<text x="255.6" y="106.3">J5</text>
<text x="79.1" y="112.1" transform="rotate(-90 79.1 112.1)">C4</text>
<text x="87.1" y="112.1" transform="rotate(-90 87.1 112.1)">100nF</text>
<text x="94.6" y="113.2" transform="rotate(-90 94.6 113.2)">7</text>
<text x="242.9" y="112.1">R6</text>
<text x="259.1" y="111.9">NOTE:</text>
<text x="92.3" y="114.4" transform="rotate(-90 92.3 114.4)">25</text>
<text x="97" y="114.4" transform="rotate(-90 97 114.4)">18</text>
<text x="99.3" y="114.4" transform="rotate(-90 99.3 114.4)">21</text>
<text x="103.9" y="114.4" transform="rotate(-90 103.9 114.4)">26</text>
<text x="242.9" y="117.9">1M</text>
<text x="259.1" y="114.9">− Place jumpers at J4 and J5 for</text>
<text x="260.2" y="117.9">default operation.</text>
<text x="259.1" y="120.9">− Given values are for a 50 MHz crystal oscillator.</text>
<text x="259.1" y="123.9">− For other frequencies see datasheet for correct</text>
<text x="100.4" y="131.1">D6</text>
<text x="244.1" y="131.7">X1</text>
<text x="252.1" y="127.1" transform="rotate(-90 252.1 127.1)">R7</text>
<text x="257.9" y="127.1" transform="rotate(-90 257.9 127.1)">0</text>
<text x="260.2" y="126.9">values of components.</text>
<text x="242.9" y="137.5">50 MHz</text>
<text x="53.1" y="143.8">D5</text>
<text x="96.4" y="139.8">SUF4002</text>
<text x="97.5" y="142.1">U3</text>
<text x="41" y="145.6">VIN</text>
<text x="66.4" y="144.4">F1</text>
<text x="96.4" y="146.1">3</text>
<text x="105" y="146.1">2</text>
<text x="136.8" y="147.2">5V</text>
<text x="233.7" y="145.6" transform="rotate(-90 233.7 145.6)">C8</text>
<text x="241.8" y="146.7" transform="rotate(-90 241.8 146.7)">15pF</text>
<text x="251" y="145.6" transform="rotate(-90 251 145.6)">C9</text>
<text x="259.1" y="146.7" transform="rotate(-90 259.1 146.7)">15pF</text>
<text x="28.3" y="150.2">J2</text>
<text x="50.2" y="152.5">SUF4002</text>
<text x="99.3" y="150.7">1</text>
<text x="339.8" y="153.6">JP1</text>
<text x="53.7" y="161">Note:</text>
<text x="75.6" y="158.2" transform="rotate(-90 75.6 158.2)">C10</text>
<text x="83.7" y="159.4" transform="rotate(-90 83.7 159.4)">10uF/25V</text>
<text x="87.1" y="158.2" transform="rotate(-90 87.1 158.2)">C11</text>
<text x="95.2" y="159.4" transform="rotate(-90 95.2 159.4)">100nF</text>
<text x="111.4" y="158.2" transform="rotate(-90 111.4 158.2)">C12</text>
<text x="119.5" y="159.4" transform="rotate(-90 119.5 159.4)">10uF/25V</text>
<text x="343.3" y="157.6">SCL</text>
<text x="53.7" y="164">C10 and C12: Tantalum.</text>
<text x="136.8" y="166.9">GND</text>
<text x="242.8" y="162.9">JP3</text>
<text x="343.3" y="166.9">AREF</text>
<text x="343.3" y="162.3">SDA</text>
<text x="234.2" y="171.5">IOREF</text>
<text x="316.7" y="171.5">GND</text>
<text x="343.3" y="171.5">GND</text>
<text x="233.7" y="176.1">RESET</text>
<text x="343.3" y="176.1">13</text>
<text x="236.9" y="180.7">3V3</text>
<text x="238.1" y="185.3">5V</text>
<text x="262.5" y="180.7">3V3</text>
<text x="262.5" y="185.3">5V</text>
<text x="296.5" y="185.3">RA3</text>
<text x="310.7" y="181.3">PORT_A</text>
<text x="323.7" y="181.3">J8</text>
<text x="343.3" y="185.3">11</text>
<text x="343.3" y="180.7">12</text>
<text x="236" y="189.9">GND</text>
<text x="262.5" y="189.9">GND</text>
<text x="296.5" y="189.9">RA2</text>
<text x="343.3" y="189.9">10</text>
<text x="43.9" y="192.3" transform="rotate(-90 43.9 192.3)">D1</text>
<text x="50.2" y="192.9">Yellow</text>
<text x="75" y="192.3" transform="rotate(-90 75 192.3)">D2</text>
<text x="81.4" y="192.9">Yellow</text>
<text x="106.2" y="192.3" transform="rotate(-90 106.2 192.3)">D3</text>
<text x="112.5" y="192.9">Red</text>
<text x="137.3" y="192.3" transform="rotate(-90 137.3 192.3)">D4</text>
<text x="143.7" y="192.9">Green</text>
<text x="231.9" y="193.3" transform="rotate(-90 231.9 193.3)">POWER</text>
<text x="236" y="194.6">GND</text>
<text x="262.5" y="194.6">GND</text>
<text x="296.5" y="194.6">RA1</text>
<text x="343.3" y="194.5">9</text>
<text x="237.1" y="199.2">VIN</text>
<text x="262.5" y="199.2">VIN</text>
<text x="296.5" y="199.2">RA0</text>
<text x="343.3" y="199.2">8</text>
<text x="240.5" y="207.9">JP4</text>
<text x="260.2" y="207.9">J6PORT_B</text>
<text x="310.6" y="207.9">PORT_C</text>
<text x="323.7" y="207.9">J7</text>
<text x="339.8" y="207.9">JP2</text>
<text x="28.3" y="215.3">RXLED</text>
<text x="45.6" y="210.2" transform="rotate(-90 45.6 210.2)">R1</text>
<text x="51.4" y="210.2" transform="rotate(-90 51.4 210.2)">270</text>
<text x="59.7" y="215.3">TXLED</text>
<text x="76.8" y="210.2" transform="rotate(-90 76.8 210.2)">R2</text>
<text x="82.5" y="210.2" transform="rotate(-90 82.5 210.2)">270</text>
<text x="90.8" y="215.3">SLEEP</text>
<text x="107.9" y="210.2" transform="rotate(-90 107.9 210.2)">R3</text>
<text x="113.7" y="210.2" transform="rotate(-90 113.7 210.2)">270</text>
<text x="120.9" y="215.3">PWREN</text>
<text x="139.1" y="210.2" transform="rotate(-90 139.1 210.2)">R4</text>
<text x="144.8" y="210.2" transform="rotate(-90 144.8 210.2)">270</text>
<text x="239.4" y="211.8">0</text>
<text x="283.3" y="211.9">RB0</text>
<text x="296.4" y="211.9">RC0</text>
<text x="343.3" y="211.8">7</text>
<text x="353.1" y="213.1" transform="rotate(-90 353.1 213.1)">DIGITAL</text>
<text x="239.4" y="221.1">2</text>
<text x="239.4" y="216.5">1</text>
<text x="283.3" y="221.1">RB2</text>
<text x="283.3" y="216.5">RB1</text>
<text x="296.4" y="221.1">RC2</text>
<text x="296.4" y="216.5">RC1</text>
<text x="343.3" y="221.1">5</text>
<text x="343.3" y="216.5">6</text>
<text x="239.4" y="225.7">3</text>
<text x="283.3" y="225.7">RB3</text>
<text x="296.4" y="225.7">RC3</text>
<text x="343.3" y="225.7">4</text>
<text x="231.9" y="228.5" transform="rotate(-90 231.9 228.5)">ANALOG IN</text>
<text x="239.4" y="230.3">4</text>
<text x="283.3" y="230.3">RB4</text>
<text x="296.4" y="230.3">RC4</text>
<text x="343.3" y="230.3">3</text>
<text x="97.5" y="239">R9</text>
<text x="107.9" y="234.4" transform="rotate(-90 107.9 234.4)">R8</text>
<text x="113.7" y="234.4" transform="rotate(-90 113.7 234.4)">10k</text>
<text x="237.6" y="239.6">TXD</text>
<text x="239.4" y="234.9">5</text>
<text x="283.3" y="239.6">RB6</text>
<text x="283.3" y="234.9">RB5</text>
<text x="296.4" y="239.6">RC6</text>
<text x="296.4" y="235">RC5</text>
<text x="343.3" y="239.5">1</text>
<text x="343.3" y="234.9">2</text>
<text x="45.6" y="244.8" transform="rotate(-90 45.6 244.8)">S1</text>
<text x="50.2" y="244.2">NO</text>
<text x="74.3" y="241.9">MCLR</text>
<text x="81.4" y="244.8">SX28AC/DP</text>
<text x="97.5" y="244.8">1k</text>
<text x="237.4" y="244.2">RXD</text>
<text x="283.3" y="244.2">RB7</text>
<text x="296.4" y="244.2">RC7</text>
<text x="343.3" y="244.2">0</text>
<text x="32.2" y="252.3">RST</text>
<text x="37.5" y="255.2">FT232RL</text>
<text x="106.8" y="254" transform="rotate(-90 106.8 254)">S2</text>
<text x="111.4" y="253.4">NO</text>
<text x="272" y="262.1">PLACE JUMPERS HERE AS REQUIRED</text>
<text x="321.4" y="274.8">ARDUINO_SX28AC</text>
<text x="321.4" y="272.5">schematic</text>
<text x="321.4" y="270.2">Arduino − Parallax/Scenix SX28AC Board</text>
<text x="321.4" y="281.7">01</text>
<text x="321.4" y="278.2">AJ.001.00.01.01.sch</text>
<text x="337.5" y="281.7">01</text>
<text x="366.4" y="278.2">20181117</text>
<text x="366.4" y="281.7">Bert Timmerman</text>
</g>
<g font-size="1.7">
<text x="351.1" y="26">JP1</text>
<text x="362.6" y="26">JP2</text>
<text x="75.3" y="30.8">Vcc</text>
<text x="133" y="33.1">+5V</text>
<text x="146.9" y="33.1">+5V</text>
<text x="215.8" y="33.6">1</text>
<text x="222.9" y="34.8">4</text>
<text x="72.7" y="36.8" transform="rotate(90 72.7 36.8)">1</text>
<text x="215.8" y="38.3">2</text>
<text x="222.9" y="39.4">3</text>
<text x="259.1" y="38.8">28</text>
<text x="285.8" y="38.8">6</text>
<text x="349.3" y="37.7">J5 J4</text>
<text x="358.4" y="41">PORT_C</text>
<text x="360.9" y="36.5">J7</text>
<text x="72.7" y="44.6" transform="rotate(90 72.7 44.6)">2</text>
<text x="222.9" y="44.1">2</text>
<text x="259.1" y="42.3">1</text>
<text x="285.8" y="42.3">7</text>
<text x="285.8" y="45.8">8</text>
<text x="352.5" y="45.6">SX28AC/DP</text>
<text x="373.6" y="43.3">J3</text>
<text x="373.6" y="46.8">J9</text>
<text x="222.9" y="48.7">1</text>
<text x="246" y="49.3">+5V</text>
<text x="285.8" y="49.2">9</text>
<text x="349.2" y="50.2">PORT_A</text>
<text x="358.4" y="50.2">PORT_B</text>
<text x="259.1" y="59.6">10</text>
<text x="284.9" y="59.6">25</text>
<text x="351.6" y="55">J8</text>
<text x="359.7" y="55">J6</text>
<text x="221.9" y="65.4">+5V</text>
<text x="259.1" y="63.1">11</text>
<text x="284.9" y="63.1">24</text>
<text x="354.5" y="60.6">JP3</text>
<text x="363.8" y="60.6">JP4</text>
<text x="259.1" y="66.5">12</text>
<text x="259.1" y="70">13</text>
<text x="284.9" y="66.5">23</text>
<text x="284.9" y="70">22</text>
<text x="86.2" y="75.8">4</text>
<text x="88.9" y="76.3">VCCIO</text>
<text x="105.2" y="76.3">TXD</text>
<text x="110.2" y="75.8">1</text>
<text x="259.1" y="73.4">14</text>
<text x="259.1" y="76.9">15</text>
<text x="284.9" y="73.4">21</text>
<text x="284.9" y="76.9">20</text>
<text x="45.2" y="81.5">D−</text>
<text x="45.2" y="83.8">D+</text>
<text x="45.3" y="79.2">5V</text>
<text x="85.3" y="82.7">15</text>
<text x="85.3" y="80.4">16</text>
<text x="85.3" y="78.1">20</text>
<text x="88.9" y="83.3">USBDP</text>
<text x="88.9" y="80.9">USBDM</text>
<text x="88.9" y="78.6">VCC</text>
<text x="104.2" y="83.3">CTS#</text>
<text x="104.2" y="80.9">RTS#</text>
<text x="105" y="78.6">RXD</text>
<text x="110.2" y="82.7">11</text>
<text x="110.2" y="80.4">3</text>
<text x="110.2" y="78.1">5</text>
<text x="259.1" y="80.4">16</text>
<text x="259.1" y="83.8">17</text>
<text x="284.9" y="80.4">19</text>
<text x="284.9" y="83.8">18</text>
<text x="43.6" y="88.4">GND</text>
<text x="45.7" y="86.1">ID</text>
<text x="85.3" y="89.6">24</text>
<text x="85.3" y="87.3">19</text>
<text x="86.2" y="85">8</text>
<text x="88.9" y="87.9">RESET#</text>
<text x="88.9" y="85.6">NC</text>
<text x="104" y="87.9">DSR#</text>
<text x="104.1" y="85.6">DTR#</text>
<text x="110.2" y="89.6">10</text>
<text x="110.2" y="87.3">9</text>
<text x="110.2" y="85">2</text>
<text x="43.9" y="93.6">G</text>
<text x="85.3" y="94.2">28</text>
<text x="85.3" y="91.9">27</text>
<text x="88.9" y="94.8">OSCO</text>
<text x="88.9" y="92.5">OSCI</text>
<text x="88.9" y="90.2">NC</text>
<text x="102.9" y="94.8">CBUS0</text>
<text x="104" y="90.2">DCD#</text>
<text x="105.9" y="92.5">RI#</text>
<text x="110.2" y="94.2">23</text>
<text x="110.2" y="91.9">6</text>
<text x="266.6" y="90.8" transform="rotate(-90 266.6 90.8)">26</text>
<text x="278.1" y="90.8" transform="rotate(-90 278.1 90.8)">27</text>
<text x="85.3" y="101.1">17</text>
<text x="88.9" y="101.7">3V3OUT</text>
<text x="102.9" y="101.7">CBUS3</text>
<text x="102.9" y="99.4">CBUS2</text>
<text x="102.9" y="97.1">CBUS1</text>
<text x="110.2" y="101.1">14</text>
<text x="110.2" y="98.8">13</text>
<text x="110.2" y="96.5">22</text>
<text x="102.9" y="104">CBUS4</text>
<text x="110.2" y="103.4">12</text>
<text x="92.9" y="110.3" transform="rotate(-90 92.9 110.3)">AGND</text>
<text x="95.2" y="110.3" transform="rotate(-90 95.2 110.3)">GND</text>
<text x="97.5" y="110.3" transform="rotate(-90 97.5 110.3)">GND</text>
<text x="99.8" y="110.3" transform="rotate(-90 99.8 110.3)">GND</text>
<text x="104.5" y="110.3" transform="rotate(-90 104.5 110.3)">TEST</text>
<text x="97.5" y="143.8">LM1117/5V</text>
<text x="122.6" y="143.8">+5V</text>
<text x="95.5" y="148.4">IN</text>
<text x="104.5" y="148.4">OUT</text>
<text x="34.7" y="151.4">1</text>
<text x="34.7" y="154.8">3</text>
<text x="79.6" y="152.1" transform="rotate(90 79.6 152.1)">1</text>
<text x="101.6" y="150.7">GND</text>
<text x="115.4" y="152.1" transform="rotate(90 115.4 152.1)">1</text>
<text x="34.7" y="158.3">2</text>
<text x="79.6" y="160" transform="rotate(90 79.6 160)">2</text>
<text x="115.4" y="160" transform="rotate(90 115.4 160)">2</text>
<text x="338.1" y="157.1">1</text>
<text x="338.1" y="161.7">2</text>
<text x="244.9" y="166.3">1</text>
<text x="338.1" y="166.3">3</text>
<text x="244.9" y="170.9">2</text>
<text x="338.1" y="170.9">4</text>
<text x="244.9" y="175.6">3</text>
<text x="338.1" y="175.6">5</text>
<text x="46.5" y="181.9">Vcc</text>
<text x="77.6" y="181.9">Vcc</text>
<text x="108.8" y="181.9">Vcc</text>
<text x="139.9" y="181.9">Vcc</text>
<text x="244.9" y="180.2">4</text>
<text x="244.9" y="184.8">5</text>
<text x="317.3" y="186">4</text>
<text x="324.5" y="186">4</text>
<text x="338.1" y="180.2">6</text>
<text x="338.1" y="184.8">7</text>
<text x="244.9" y="189.4">6</text>
<text x="317.3" y="190.6">3</text>
<text x="324.5" y="190.6">3</text>
<text x="338.1" y="189.4">8</text>
<text x="244.9" y="194">7</text>
<text x="317.3" y="195.2">2</text>
<text x="324.5" y="195.2">2</text>
<text x="338.1" y="194">9</text>
<text x="244.9" y="198.6">8</text>
<text x="317.3" y="199.8">1</text>
<text x="324.5" y="199.8">1</text>
<text x="338.1" y="198.6">10</text>
<text x="244.9" y="211.3">1</text>
<text x="244.9" y="215.9">2</text>
<text x="258.5" y="211.3">1</text>
<text x="258.5" y="215.9">2</text>
<text x="265.6" y="211.3">1</text>
<text x="265.6" y="215.9">2</text>
<text x="317.3" y="211.3">1</text>
<text x="317.3" y="215.9">2</text>
<text x="324.5" y="211.3">1</text>
<text x="324.5" y="215.9">2</text>
<text x="338.1" y="211.3">1</text>
<text x="338.1" y="215.9">2</text>
<text x="108.8" y="221.1">+5V</text>
<text x="244.9" y="220.6">3</text>
<text x="258.5" y="220.6">3</text>
<text x="265.6" y="220.6">3</text>
<text x="317.3" y="220.6">3</text>
<text x="324.5" y="220.6">3</text>
<text x="338.1" y="220.6">3</text>
<text x="244.9" y="225.2">4</text>
<text x="258.5" y="225.2">4</text>
<text x="265.6" y="225.2">4</text>
<text x="317.3" y="225.2">4</text>
<text x="324.5" y="225.2">4</text>
<text x="338.1" y="225.2">4</text>
<text x="47.6" y="232.7">Vcc</text>
<text x="244.9" y="229.8">5</text>
<text x="258.5" y="229.8">5</text>
<text x="265.6" y="229.8">5</text>
<text x="317.3" y="229.8">5</text>
<text x="324.5" y="229.8">5</text>
<text x="338.1" y="229.8">5</text>
<text x="48.5" y="239" transform="rotate(-90 48.5 239)">2</text>
<text x="244.9" y="234.4">6</text>
<text x="258.5" y="234.4">6</text>
<text x="258.5" y="239">7</text>
<text x="265.6" y="234.4">6</text>
<text x="265.6" y="239">7</text>
<text x="317.3" y="234.4">6</text>
<text x="317.3" y="239">7</text>
<text x="324.5" y="234.4">6</text>
<text x="324.5" y="239">7</text>
<text x="338.1" y="234.4">6</text>
<text x="338.1" y="239">7</text>
<text x="258.5" y="243.6">8</text>
<text x="265.6" y="243.6">8</text>
<text x="317.3" y="243.6">8</text>
<text x="324.5" y="243.6">8</text>
<text x="338.1" y="243.6">8</text>
<text x="48.5" y="248.8" transform="rotate(-90 48.5 248.8)">1</text>
<text x="109.6" y="248.2" transform="rotate(-90 109.6 248.2)">2</text>
<text x="109.6" y="258" transform="rotate(-90 109.6 258)">1</text>
<text x="302.2" y="268.3">CC BY−SA</text>
<text x="302.1" y="271.7">Made in NL</text>
<text x="314.4" y="274.8">TITLE</text>
<text x="314.4" y="278.2">FILE:</text>
<text x="314.4" y="281.7">PAGE</text>
<text x="334.1" y="281.7">OF</text>
<text x="354.8" y="278.2">REVISION:</text>
<text x="354.8" y="281.7">DRAWN BY:</text>
</g>
<g font-size="1.2">
<text x="221.4" y="78.3">U2</text>
<text x="221.9" y="81.8">GND</text>
<text x="222.3" y="79.8">Vcc</text>
<text x="223.6" y="83.3">4</text>
<text x="223.6" y="78.3">2</text>
</g>
</svg>
